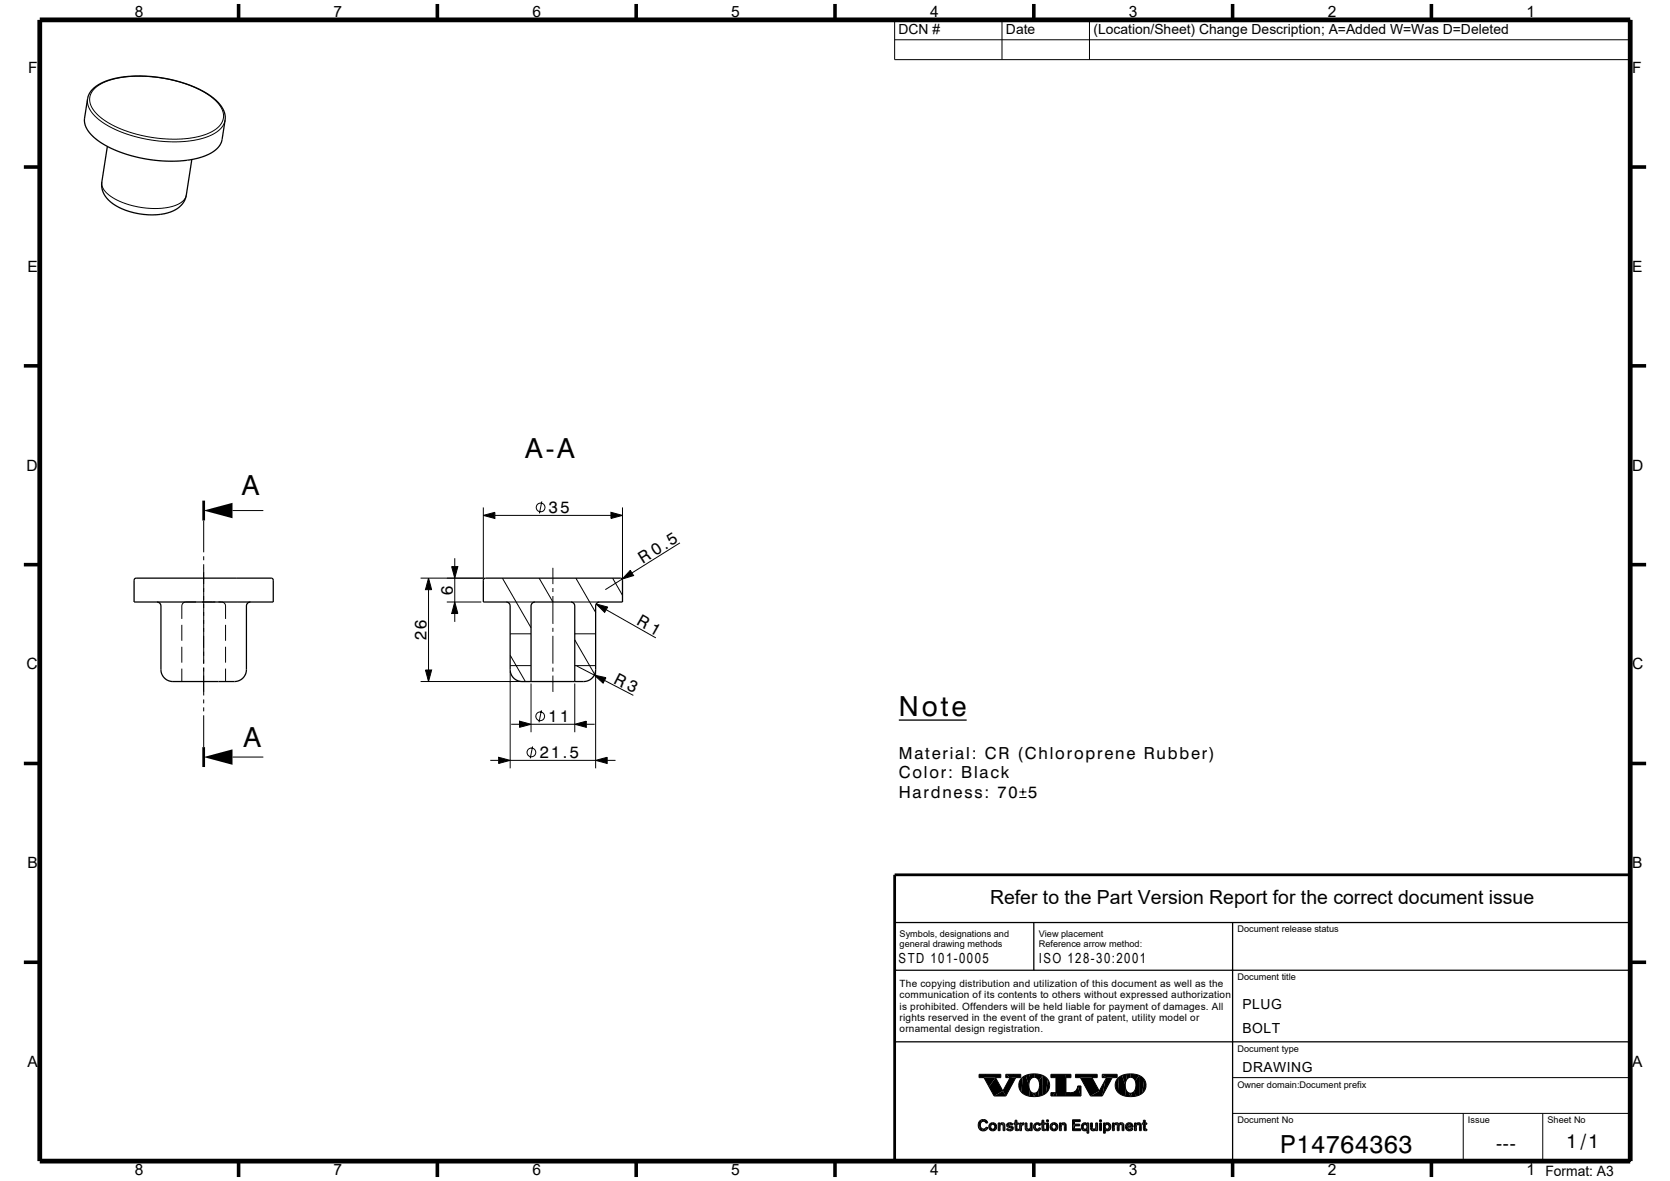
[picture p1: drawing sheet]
<svg xmlns="http://www.w3.org/2000/svg" width="420mm" height="297mm" viewBox="0 0 420 297" stroke-linecap="round" stroke-linejoin="round" font-family="sans-serif">
<g fill="#000">
<path d="M51.2 128.4l7.3-1.9v3.8z" fill-rule="evenodd"/>
<path d="M121.6 129.6l2.9-.8v1.6z" fill-rule="evenodd"/>
<path d="M153.7 128.8l2.9 .8-2.9 .8z" fill-rule="evenodd"/>
<path d="M107.8 145.4l.8 2.9h-1.6z" fill-rule="evenodd"/>
<path d="M113.6 142.5h1.5l-.7 2.9z" fill-rule="evenodd"/>
<path d="M114.4 151.4l.7 2.9h-1.5z" fill-rule="evenodd"/>
<path d="M149.9 151.9l2.9 .8-.7 1.3z" fill-rule="evenodd"/>
<path d="M158.5 143.4l.8 1.3-2.8 .9z" fill-rule="evenodd"/>
<path d="M107 168.5h1.6l-.8 2.9z" fill-rule="evenodd"/>
<path d="M149.5 169.8l2.9 .6-.7 1.4z" fill-rule="evenodd"/>
<path d="M51.2 190.4l7.3-1.9v3.8z" fill-rule="evenodd"/>
<path d="M125.4 190.4l2.9 .8-2.9 .8z" fill-rule="evenodd"/>
<path d="M130.7 181.4l2.9 .7-2.9 .8z" fill-rule="evenodd"/>
<path d="M144.6 182.1l2.9-.7v1.5z" fill-rule="evenodd"/>
<path d="M149.8 191.2l2.9-.8v1.6z" fill-rule="evenodd"/>
<path d="M246.2 270.2v.8z" fill-rule="evenodd"/>
<path d="M250.4 271l1.8 3.4-2.2 1.2-1.3-2.3z" fill-rule="evenodd"/>
<path d="M247.5 271h2.9l-1.7 2.3z" fill-rule="evenodd"/>
<path d="M246.2 270.2h5.5v.8h-5.5z" fill-rule="evenodd"/>
<path d="M251.9 273.7l.3 .7z" fill-rule="evenodd"/>
<path d="M250 275.6l2.2-1.3 .8 1.3z" fill-rule="evenodd"/>
<path d="M254 271h1.5l-2.5 4.6-.8-1.3z" fill-rule="evenodd"/>
<path d="M253 270.2l1 .8h-1z" fill-rule="evenodd"/>
<path d="M257.2 270.9l-.3 3.8a2.6 2.6 0 0 1 .3-3.8z" fill-rule="evenodd"/>
<path d="M253 270.2h3.7v.8h-2.7z" fill-rule="evenodd"/>
<path d="M257.2 270.9l.8-.5 .8 2.5 .1 2.8-1-.3-1-.7z" fill-rule="evenodd"/>
<path d="M258 270.4l.9-.2 .2 1.3-.3 1.4z" fill-rule="evenodd"/>
<path d="M258.8 273.6l.3 .7 .5 .5 .5 1-1.2-.1z" fill-rule="evenodd"/>
<path d="M259.6 274.8h.9l-.4 1z" fill-rule="evenodd"/>
<path d="M258.9 270.2l1.2-.1v.8l-.4 .1-.6 .5z" fill-rule="evenodd"/>
<path d="M260.1 270.1l2.1 .3-.9 1.4a1.26 1.26 0 0 0-1.2-.9z" fill-rule="evenodd"/>
<path d="M262.2 270.4l.1 5-1 .3-.2-1.4a3.1 3.1 0 0 0 .2-2.5z" fill-rule="evenodd"/>
<path d="M260.5 274.8l.6-.5 .2 1.4-1.2 .1z" fill-rule="evenodd"/>
<path d="M262.2 270.4l1.3 1.1-.5 3.4-.7 .5z" fill-rule="evenodd"/>
<path d="M263.5 271.5a2.6 2.6 0 0 1-.5 3.4z" fill-rule="evenodd"/>
<path d="M264.3 274.8h.9l-.3 .8h-.6z" fill-rule="evenodd"/>
<path d="M264.3 274.8v.8z" fill-rule="evenodd"/>
<path d="M265.2 274.8h.4l.1 .8h-.8z" fill-rule="evenodd"/>
<path d="M264.3 270.2h3.7l.1 5.4h-2.4l-.1-.8v-3.8h-1.3z" fill-rule="evenodd"/>
<path d="M268.1 272v3.6z" fill-rule="evenodd"/>
<path d="M268 270.2h1.3v.8h-1.2z" fill-rule="evenodd"/>
<path d="M270.5 270.2v.8z" fill-rule="evenodd"/>
<path d="M268.1 274.8a2.43 2.43 0 0 0 2.7-.9l.2-.8 .8 2.5h-3.7z" fill-rule="evenodd"/>
<path d="M271 273.1h.9v2.5z" fill-rule="evenodd"/>
<path d="M271.7 271h2.9l1.9 3.4-2.2 1.2z" fill-rule="evenodd"/>
<path d="M275.5 272.7l1 1.7z" fill-rule="evenodd"/>
<path d="M270.5 270.2h5.4v.8h-5.4z" fill-rule="evenodd"/>
<path d="M276.1 273.7l.4 .7z" fill-rule="evenodd"/>
<path d="M278 271.5l-.8 4.1h-2.9l2.2-1.2z" fill-rule="evenodd"/>
<path d="M278.3 271h1.4l-2.5 4.6 .8-4.1z" fill-rule="evenodd"/>
<path d="M277.2 270.2l1.1 .8h-1.1z" fill-rule="evenodd"/>
<path d="M281.4 270.9l-.3 3.8a2.6 2.6 0 0 1 .3-3.8z" fill-rule="evenodd"/>
<path d="M277.2 270.2h3.8v.8h-2.7z" fill-rule="evenodd"/>
<path d="M281.4 270.9l.8-.5 .8 2.5 .2 2.8-1-.3-1.1-.7z" fill-rule="evenodd"/>
<path d="M282.2 270.4l1-.2 .2 1.3-.4 1.4z" fill-rule="evenodd"/>
<path d="M283.1 273.6l.2 .7 .6 .5 .4 1-1.1-.1z" fill-rule="evenodd"/>
<path d="M283.9 274.8h.8l-.4 1z" fill-rule="evenodd"/>
<path d="M283.2 270.2l1.1-.1 .1 .8-.4 .1-.6 .5z" fill-rule="evenodd"/>
<path d="M284.3 270.1l2.2 .3-1 1.4a1.26 1.26 0 0 0-1.1-.9z" fill-rule="evenodd"/>
<path d="M286.5 270.4v5l-1 .3-.2-1.4a3.1 3.1 0 0 0 .2-2.5z" fill-rule="evenodd"/>
<path d="M284.7 274.8l.6-.5 .2 1.4-1.2 .1z" fill-rule="evenodd"/>
<path d="M286.5 270.4l1.3 1.1-.5 3.4-.8 .5z" fill-rule="evenodd"/>
<path d="M287.8 271.5a2.6 2.6 0 0 1-.5 3.4z" fill-rule="evenodd"/>
<path d="M246.1 282.3l.3 1.7-.4-1z" fill-rule="evenodd"/>
<path d="M246.4 281.9l.4-.3-.4 2.4-.3-1.7z" fill-rule="evenodd"/>
<path d="M246.8 281.6l.1 .5-.2 .3z" fill-rule="evenodd"/>
<path d="M246.6 283.2l.7 1.2-.9-.4z" fill-rule="evenodd"/>
<path d="M246.9 283.8l.4 .1 .6-.2v.6l-.6 .1z" fill-rule="evenodd"/>
<path d="M246.8 281.6h.9l-.4 .4-.4 .1z" fill-rule="evenodd"/>
<path d="M247.7 281.6l.3 .1v.7l-.7-.4z" fill-rule="evenodd"/>
<path d="M248.1 283.4l.4 .2-.3 .4z" fill-rule="evenodd"/>
<path d="M248 281.7l.3 .7h-.3z" fill-rule="evenodd"/>
<path d="M248 283.4l.2 .6-.3 .3z" fill-rule="evenodd"/>
<path d="M248.3 282.1l.1 .3z" fill-rule="evenodd"/>
<path d="M248.3 282.1l.1 .3z" fill-rule="evenodd"/>
<path d="M249 282.6v1.5a1.11 1.11 0 0 1 0-1.5z" fill-rule="evenodd"/>
<path d="M249 282.6l.7-.3-.5 1.1z" fill-rule="evenodd"/>
<path d="M249 282.6l.2 1.1 .5 .7-.7-.3z" fill-rule="evenodd"/>
<path d="M249.4 283.9h.6l.2-.5 .2 .7-.7 .3z" fill-rule="evenodd"/>
<path d="M249.7 282.3l.7 .3-.3 .5-.2-.3h-.5z" fill-rule="evenodd"/>
<path d="M250.4 282.6a1.12 1.12 0 0 1 0 1.5l-.3-1z" fill-rule="evenodd"/>
<path d="M251 282.4v1.9z" fill-rule="evenodd"/>
<path d="M251 282.4l.3 1.9h-.3z" fill-rule="evenodd"/>
<path d="M251.1 282.4h.4v1.9h-.2z" fill-rule="evenodd"/>
<path d="M251.5 282.4v1.9z" fill-rule="evenodd"/>
<path d="M251.5 282.4v1.9z" fill-rule="evenodd"/>
<path d="M251.7 282.5l-.2 1v-.9z" fill-rule="evenodd"/>
<path d="M251.7 282.5l.4-.2v.6l-.5 .1z" fill-rule="evenodd"/>
<path d="M252.4 282.4l.3 .4v1.5h-.4z" fill-rule="evenodd"/>
<path d="M252.1 282.3l.3 .1-.1 1.9z" fill-rule="evenodd"/>
<path d="M252.7 283.2v1.1z" fill-rule="evenodd"/>
<path d="M252.7 282.8v1.5z" fill-rule="evenodd"/>
<path d="M253.2 282.7l.1 .7-.2-.4z" fill-rule="evenodd"/>
<path d="M253.1 284l.3-.2-.1 .4z" fill-rule="evenodd"/>
<path d="M253.4 283.8l.6 .6-.7-.2z" fill-rule="evenodd"/>
<path d="M253.2 282.7l.8-.4-.4 .6 .1 .6-.4-.1z" fill-rule="evenodd"/>
<path d="M253.6 283.9l.6 .1 .2-.2 .1 .5-.5 .1z" fill-rule="evenodd"/>
<path d="M253.6 282.9l.4 .2 .2 .5-.5-.1z" fill-rule="evenodd"/>
<path d="M254 282.3v.4l-.3 .1z" fill-rule="evenodd"/>
<path d="M254 282.3l.5 .2v.5l-.5-.3z" fill-rule="evenodd"/>
<path d="M254 283.1l.5 .1v1.1z" fill-rule="evenodd"/>
<path d="M254.5 282.5l.2 .3-.2 .2z" fill-rule="evenodd"/>
<path d="M254.5 283.2l.4 .5-.4 .6z" fill-rule="evenodd"/>
<path d="M254.6 282.6l.2 .2z" fill-rule="evenodd"/>
<path d="M255 282.4v.3z" fill-rule="evenodd"/>
<path d="M255 282.4h.3v.3h-.2z" fill-rule="evenodd"/>
<path d="M255 282.4l.1 .3z" fill-rule="evenodd"/>
<path d="M255.3 281.7v1z" fill-rule="evenodd"/>
<path d="M255.3 281.7v2.3z" fill-rule="evenodd"/>
<path d="M255.3 281.7v.7z" fill-rule="evenodd"/>
<path d="M255.3 281.7l.1 2.5z" fill-rule="evenodd"/>
<path d="M255.3 281.7h.4l.1 2.7-.4-.2z" fill-rule="evenodd"/>
<path d="M255.8 283.6v.8z" fill-rule="evenodd"/>
<path d="M255.7 281.7l.1 2.7z" fill-rule="evenodd"/>
<path d="M255.8 282.4v.3z" fill-rule="evenodd"/>
<path d="M255.8 282.4l.2 .3h-.2z" fill-rule="evenodd"/>
<path d="M255.8 282.4h.3v.3h-.1z" fill-rule="evenodd"/>
<path d="M255.9 283.9h.3v.4l-.4 .1z" fill-rule="evenodd"/>
<path d="M256.2 282.4v.3z" fill-rule="evenodd"/>
<path d="M256.1 282.4l.1 .3z" fill-rule="evenodd"/>
<path d="M256.5 282.4v1.9z" fill-rule="evenodd"/>
<path d="M256.5 282.4l.2 1.9h-.2z" fill-rule="evenodd"/>
<path d="M256.5 282.4h.4v1.9h-.2z" fill-rule="evenodd"/>
<path d="M256.9 282.4v1.9z" fill-rule="evenodd"/>
<path d="M256.9 282.4v1.9z" fill-rule="evenodd"/>
<path d="M257 282.5l-.1 1.1z" fill-rule="evenodd"/>
<path d="M257.5 282.4v.4l-.2 .1z" fill-rule="evenodd"/>
<path d="M257 282.5l.5-.1-.6 .9z" fill-rule="evenodd"/>
<path d="M257.8 282.4v1.1z" fill-rule="evenodd"/>
<path d="M257.8 282.4l.2 1.8z" fill-rule="evenodd"/>
<path d="M257.9 282.4h.4l-.1 1.9-.2-.1z" fill-rule="evenodd"/>
<path d="M258.3 283.7l.2 .7-.3-.1z" fill-rule="evenodd"/>
<path d="M258.3 282.4l-.1 1.9z" fill-rule="evenodd"/>
<path d="M258.3 283.7l.1 .2h.5l.2-.7v.9l-.2 .2-.4 .1z" fill-rule="evenodd"/>
<path d="M259.1 282.4v1.9z" fill-rule="evenodd"/>
<path d="M259.1 282.4l.3 1.9h-.3z" fill-rule="evenodd"/>
<path d="M259.2 282.4h.4v1.9h-.2z" fill-rule="evenodd"/>
<path d="M259.6 282.4v1.9z" fill-rule="evenodd"/>
<path d="M259.6 282.4v1.9z" fill-rule="evenodd"/>
<path d="M260.2 282.6v1.5a1.12 1.12 0 0 1 0-1.5z" fill-rule="evenodd"/>
<path d="M260.4 283.4l.2 .5 .6-.1v.6l-.7-.1z" fill-rule="evenodd"/>
<path d="M260.2 282.6l.3-.2 .1 .4-.2 .6 .1 .9-.3-.2z" fill-rule="evenodd"/>
<path d="M260.5 282.4l.4-.1-.3 .5z" fill-rule="evenodd"/>
<path d="M260.9 282.3l.4 .1v.7l-.2-.3h-.5z" fill-rule="evenodd"/>
<path d="M261.4 283.6l.3 .2-.2 .4z" fill-rule="evenodd"/>
<path d="M261.4 283.6l.1 .6-.3 .2z" fill-rule="evenodd"/>
<path d="M261.3 282.4l.4 .5-.4 .2z" fill-rule="evenodd"/>
<path d="M261.6 282.6l.1 .3z" fill-rule="evenodd"/>
<path d="M261.8 282.4v.3z" fill-rule="evenodd"/>
<path d="M261.8 282.4h.2v.3h-.2z" fill-rule="evenodd"/>
<path d="M261.8 282.4v.3z" fill-rule="evenodd"/>
<path d="M262.1 281.7l-.1 1z" fill-rule="evenodd"/>
<path d="M262.1 281.7v2.3z" fill-rule="evenodd"/>
<path d="M262.1 281.7v.7z" fill-rule="evenodd"/>
<path d="M262.1 281.7v2.5z" fill-rule="evenodd"/>
<path d="M262.1 281.7h.4v2.7l-.4-.2z" fill-rule="evenodd"/>
<path d="M262.5 283.6l.1 .8z" fill-rule="evenodd"/>
<path d="M262.5 281.7v2.7z" fill-rule="evenodd"/>
<path d="M262.5 282.4v.3z" fill-rule="evenodd"/>
<path d="M262.5 282.4l.2 .3h-.2z" fill-rule="evenodd"/>
<path d="M262.6 282.4h.3v.3h-.2z" fill-rule="evenodd"/>
<path d="M262.6 283.9h.3v.4l-.3 .1z" fill-rule="evenodd"/>
<path d="M262.9 282.4v.3z" fill-rule="evenodd"/>
<path d="M262.9 282.4v.3z" fill-rule="evenodd"/>
<path d="M263.2 282.4h.5v1.9h-.5z" fill-rule="evenodd"/>
<path d="M264.4 282.6v1.5a1.11 1.11 0 0 1 0-1.5z" fill-rule="evenodd"/>
<path d="M264.4 282.6l.7-.3-.5 1.1z" fill-rule="evenodd"/>
<path d="M264.4 282.6l.2 1.1 .5 .7-.7-.3z" fill-rule="evenodd"/>
<path d="M264.8 283.9h.6l.2-.5 .2 .7-.7 .3z" fill-rule="evenodd"/>
<path d="M265.1 282.3l.7 .3-.3 .5-.2-.3h-.5z" fill-rule="evenodd"/>
<path d="M265.8 282.6a1.12 1.12 0 0 1 0 1.5l-.3-1z" fill-rule="evenodd"/>
<path d="M266.4 282.4v1.9z" fill-rule="evenodd"/>
<path d="M266.4 282.4l.3 1.9h-.3z" fill-rule="evenodd"/>
<path d="M266.5 282.4h.4v1.9h-.2z" fill-rule="evenodd"/>
<path d="M266.9 282.4v1.9z" fill-rule="evenodd"/>
<path d="M266.9 282.4v1.9z" fill-rule="evenodd"/>
<path d="M267.1 282.5l-.2 1v-.9z" fill-rule="evenodd"/>
<path d="M267.1 282.5l.4-.2v.6l-.5 .1z" fill-rule="evenodd"/>
<path d="M267.8 282.4l.3 .4v1.5h-.4z" fill-rule="evenodd"/>
<path d="M267.5 282.3l.3 .1-.1 1.9z" fill-rule="evenodd"/>
<path d="M268.1 283.2v1.1z" fill-rule="evenodd"/>
<path d="M268.1 282.8v1.5z" fill-rule="evenodd"/>
<path d="M270.2 282.1v1.8h1.6v.4h-2.1z" fill-rule="evenodd"/>
<path d="M270.2 282.7h1.4v.4h-1.4z" fill-rule="evenodd"/>
<path d="M269.7 281.6h2v.5h-1.5l-.5 2.2z" fill-rule="evenodd"/>
<path d="M272.2 282.6l.2-.1-.1 1.8a1.2 1.2 0 0 1-.1-1.7z" fill-rule="evenodd"/>
<path d="M272.5 283.6a.45 .45 0 0 0 .4 .4 .45 .45 0 0 0 .4-.3l.1 .5-.6 .2h-.2z" fill-rule="evenodd"/>
<path d="M272.4 282.5l.4-.2 .1 .5-.2 .1a1.41 1.41 0 0 0-.1 1.5l-.3-.1z" fill-rule="evenodd"/>
<path d="M272.8 282.3l.3 .1v.4h-.2z" fill-rule="evenodd"/>
<path d="M273.1 282.4l.3 .2-.1 .5-.2-.3z" fill-rule="evenodd"/>
<path d="M273.4 282.4v.2z" fill-rule="evenodd"/>
<path d="M273.4 283.4v1.6z" fill-rule="evenodd"/>
<path d="M273.4 282.4v1z" fill-rule="evenodd"/>
<path d="M273.4 282.4l.2 2.6h-.2z" fill-rule="evenodd"/>
<path d="M273.5 282.4h.3v2.6h-.2z" fill-rule="evenodd"/>
<path d="M273.8 282.4v2.6z" fill-rule="evenodd"/>
<path d="M273.8 282.4v2.6z" fill-rule="evenodd"/>
<path d="M274.3 282.4v1.1z" fill-rule="evenodd"/>
<path d="M274.3 282.4l.1 1.8z" fill-rule="evenodd"/>
<path d="M274.3 282.4h.4v1.9l-.3-.1z" fill-rule="evenodd"/>
<path d="M274.8 283.7l.1 .7-.2-.1z" fill-rule="evenodd"/>
<path d="M274.7 282.4v1.9z" fill-rule="evenodd"/>
<path d="M274.8 283.7l.1 .2h.5l.2-.7v.9l-.2 .2-.5 .1z" fill-rule="evenodd"/>
<path d="M275.6 282.4v1.9z" fill-rule="evenodd"/>
<path d="M275.6 282.4l.2 1.9h-.2z" fill-rule="evenodd"/>
<path d="M275.7 282.4h.3v1.9h-.2z" fill-rule="evenodd"/>
<path d="M276 282.4v1.9z" fill-rule="evenodd"/>
<path d="M276 282.4v1.9z" fill-rule="evenodd"/>
<path d="M276.5 282.4h.5v1.9h-.5z" fill-rule="evenodd"/>
<path d="M277.5 282.4v2.6z" fill-rule="evenodd"/>
<path d="M277.5 282.4l.1 2.6z" fill-rule="evenodd"/>
<path d="M277.6 282.4h.3v2.6h-.3z" fill-rule="evenodd"/>
<path d="M277.9 282.4l.1 .2 .1-.2v.5l-.2 2.1z" fill-rule="evenodd"/>
<path d="M278 283.4l-.1 1.6z" fill-rule="evenodd"/>
<path d="M278 284.2v.8z" fill-rule="evenodd"/>
<path d="M278 284.2v.8z" fill-rule="evenodd"/>
<path d="M278 282.4v.2z" fill-rule="evenodd"/>
<path d="M278 283.4l.2 .5v.4l-.2-.1v.8z" fill-rule="evenodd"/>
<path d="M278.1 282.4l.4-.1-.4 .6z" fill-rule="evenodd"/>
<path d="M278.2 283.9h.4l.3 .4h-.7z" fill-rule="evenodd"/>
<path d="M278.9 283.4l.2 .7-.2 .2-.3-.4z" fill-rule="evenodd"/>
<path d="M279 282.5a1.16 1.16 0 0 1 .1 1.6l-.2-.7z" fill-rule="evenodd"/>
<path d="M278.5 282.3l.5 .2-.1 .9-.1-.5-.5-.1z" fill-rule="evenodd"/>
<path d="M279.8 282.4v1.9z" fill-rule="evenodd"/>
<path d="M279.8 282.4l.2 1.9h-.2z" fill-rule="evenodd"/>
<path d="M279.9 282.4h.3v1.9h-.2z" fill-rule="evenodd"/>
<path d="M280.2 282.6l.2-.1-.2 1.8z" fill-rule="evenodd"/>
<path d="M280.2 283.5v.8z" fill-rule="evenodd"/>
<path d="M280.2 282.4v1.9z" fill-rule="evenodd"/>
<path d="M280.2 282.4v1.9z" fill-rule="evenodd"/>
<path d="M280.4 282.5l.4-.2 .1 .5-.6 .2z" fill-rule="evenodd"/>
<path d="M281 282.4l.4 .2v1.7h-.4z" fill-rule="evenodd"/>
<path d="M280.8 282.3l.2 .1v1.9z" fill-rule="evenodd"/>
<path d="M281.4 282.6l.2-.1-.2 1.8z" fill-rule="evenodd"/>
<path d="M281.5 283.4l-.1 .9z" fill-rule="evenodd"/>
<path d="M281.5 283.4v.9z" fill-rule="evenodd"/>
<path d="M281.6 282.5l.4-.2v.5l-.4 .2z" fill-rule="evenodd"/>
<path d="M282 282.3l.3 .1-.1 1.9z" fill-rule="evenodd"/>
<path d="M282.7 283.1v1.2z" fill-rule="evenodd"/>
<path d="M282.3 282.4l.4 .5v1.4h-.5z" fill-rule="evenodd"/>
<path d="M283.1 282.9v.9z" fill-rule="evenodd"/>
<path d="M283.3 282.6l.3 1.7-.5-.5v-.9z" fill-rule="evenodd"/>
<path d="M283.6 283.1l.7 .4h-.8z" fill-rule="evenodd"/>
<path d="M283.7 283.1h.8l.2 .4h-.4z" fill-rule="evenodd"/>
<path d="M283.3 282.6l.3-.2-.1 1.1a.55 .55 0 0 0 1 .3l-.1 .6-.8-.1z" fill-rule="evenodd"/>
<path d="M283.6 282.4l.4-.1-.3 .5z" fill-rule="evenodd"/>
<path d="M284 282.3l.4 .1-.1 .4h-.6z" fill-rule="evenodd"/>
<path d="M284.6 283.7v.6l-.2 .1z" fill-rule="evenodd"/>
<path d="M284.6 283.7l.4 .2-.4 .4z" fill-rule="evenodd"/>
<path d="M284.4 282.4l.4 .3 .2 .8h-.3l-.2-.4-.2-.3z" fill-rule="evenodd"/>
<path d="M285 283.1v.4z" fill-rule="evenodd"/>
<path d="M285.3 282.4v1.9z" fill-rule="evenodd"/>
<path d="M285.3 282.4l.3 1.9h-.3z" fill-rule="evenodd"/>
<path d="M285.4 282.4h.4v1.9h-.2z" fill-rule="evenodd"/>
<path d="M285.8 282.4v1.9z" fill-rule="evenodd"/>
<path d="M285.8 282.4v1.9z" fill-rule="evenodd"/>
<path d="M286 282.5l-.2 1v-.9z" fill-rule="evenodd"/>
<path d="M286 282.5l.4-.2v.6l-.5 .1z" fill-rule="evenodd"/>
<path d="M286.7 282.4l.3 .4v1.5h-.4z" fill-rule="evenodd"/>
<path d="M286.4 282.3l.3 .1-.1 1.9z" fill-rule="evenodd"/>
<path d="M287 283.2v1.1z" fill-rule="evenodd"/>
<path d="M287 282.8v1.5z" fill-rule="evenodd"/>
<path d="M287.3 282.4v.3z" fill-rule="evenodd"/>
<path d="M287.3 282.4h.2v.3h-.1z" fill-rule="evenodd"/>
<path d="M287.3 282.4l.1 .3z" fill-rule="evenodd"/>
<path d="M287.6 281.7l-.1 1z" fill-rule="evenodd"/>
<path d="M287.6 281.7l.1 2.5z" fill-rule="evenodd"/>
<path d="M287.6 281.7v2.3z" fill-rule="evenodd"/>
<path d="M287.6 281.7v.7z" fill-rule="evenodd"/>
<path d="M287.6 281.7h.4v2.7l-.3-.2z" fill-rule="evenodd"/>
<path d="M288 283.6l.1 .8z" fill-rule="evenodd"/>
<path d="M288 281.7v2.7z" fill-rule="evenodd"/>
<path d="M288 282.4v.3z" fill-rule="evenodd"/>
<path d="M288 282.4l.2 .3h-.2z" fill-rule="evenodd"/>
<path d="M288.1 282.4h.3v.3h-.2z" fill-rule="evenodd"/>
<path d="M288.1 283.9h.3v.4l-.3 .1z" fill-rule="evenodd"/>
<path d="M288.4 282.4v.3z" fill-rule="evenodd"/>
<path d="M288.4 282.4v.3z" fill-rule="evenodd"/>
<path d="M409.8 291.8h.4v.4h-.4z" fill-rule="evenodd"/>
<circle cx="263.5" cy="281.9" r=".3"/>
<circle cx="276.8" cy="281.9" r=".3"/>
</g>
<g fill="none" stroke="#000" stroke-width=".25">
<path d="M225 5h185v10h-185zM225 10h185M252 5v10M274 5v10M22 24.8l.1 1.5 .8 1.8 1.5 1.6 2 1.5 2.4 1.3 2.9 1.2 3.3 .9 3.4 .7 3.4 .3 3.4 .1 2.7-.3 2.8-.5 2.1-.8 2-1.1 1.2-1.3 .6-1.5M23.7 22.3l1.4-1 1.7-.9 2.4-.7 2.6-.4 3-.1 2.9 .1 5.9 .9 5.4 1.8 2.4 1.2 1.9 1.3 1.3 1.2 1.1 1.5 .5 1.4-.1 1.4-.8 1.5-1.5 1.3-2.3 1.1-2.7 .7-3.2 .4h-3.4l-3.9-.4-3.2-.7-3.2-.9-3.1-1.3-2.5-1.4-2-1.7-1.2-1.6-.5-1.7 .2-1.5zM25.6 45.8l.1 1 .4 .9 .8 1 1.3 .9 3.1 1.5 4.1 1 4.1 .3 3.7-.4 2.4-1.1 .9-.9 .4-.9M51.2 130.9v8M51.2 139.9v1M58.5 128.4h7.7M121.6 129.6l2.9-.8v1.6zM121.6 127.6v17.8h-15.8"/>
<path d="M124.5 129.6h29.2M136.3 126.1l-.6 3M153.7 128.8l2.9 .8-2.9 .8zM156.6 127.6v17.8M171 136.5l-12.1 7.6M45.7 157.1v4M49.3 151.4h-2.8l-.6 .4-.2 .6v3.2M50.8 151.4h3.4M51.2 141.9v25M54.9 151.4h1.1l.6 .5 .1 3.7M56.7 157.1v4M107.8 145.4l.8 2.9h-1.6z"/>
<path d="M107.8 148.3v20.2M112.4 151.4h8.7M113.6 142.5h1.5l-.7 2.9zM114.4 151.4l.7 2.9h-1.5zM114.4 140.4v2.1M114.4 145.4v6M114.4 154.3v2.1M126.4 145.4l7.2 12.5M127.3 151.4h7.3M128.3 159.4h5.3M135.6 145.4l3.5 6M139.1 142.8v4.1"/>
<path d="M139.1 147.9v1M139.1 149.9v7M139.1 157.9v1M139.1 159.9v7M143.6 151.4h7.2M144.6 159.4h5.2M144.8 145.4l5 8.6M149.9 151.9l2.9 .8-.7 1.3zM152.5 153.3l12.4 7.1M154.1 145.4l2.5 4.3M156.5 145.6l-4.3 2.7M158.5 143.4l.8 1.3-2.8 .9z"/>
<path d="M45.7 162.6v4M45.7 168.1v3.3M51.2 167.9v7M51.2 175.9v1M51.2 177.9v1M51.2 179.9v8M56.7 162.6v4M56.7 168.1v3.3M105.8 171.4h27.3M107 168.5h1.6l-.8 2.9zM128.3 167.4h5.3M128.3 164.8l3.8 6.6"/>
<path d="M128.3 168.9v24.3M133.6 171.9v12.2M136.2 178.6l-.6 3M139.1 167.9v1M139.1 169.9v4.1M144.6 167.4h5.2M144.6 160.9l5 8.7M144.6 171.9v12.2M145 167.5l4.5 2.3M149.5 169.8l2.9 .6-.7 1.4zM149.8 168.9v24.3M152 171.1l7.3 3.8"/>
<path d="M58.5 190.4h7.7M123.3 191.2h2.1M125.4 190.4l2.9 .8-2.9 .8zM128.3 191.2h21.5M128.6 182.1h2.1M130.7 181.4l2.9 .7-2.9 .8zM133.6 182.1h11M133.9 187.7l-.6 3M144.6 182.1l2.9-.7v1.5zM147.5 182.1h2.1M149.8 191.2l2.9-.8v1.6zM152.7 191.2h2.1"/>
<path d="M256.4 199.2h1.8M257.3 198.3v1.8M256.4 200.6h1.8M246.2 270.2h5.5v.8h-1.3l1.8 3.4 1.8-3.4h-1v-.8h3.7v.8h-1.2l-2.5 4.6h-3l-2.5-4.6h-1.3zM248 270.2l-.9 .8M251.7 273.5l-1.8 1.9M255.1 270.2l-1.3 1.2M256.9 271.2a5 5 0 0 1 6.6 .3 2.82 2.82 0 0 1 0 2.9 2.82 2.82 0 0 1-2.7 1.4 3.8 3.8 0 0 1-4.5-2.2 2.59 2.59 0 0 1 .6-2.4zM259.4 271.2a1.27 1.27 0 0 1 1.4-.1 1.27 1.27 0 0 1 .6 1.3 1.81 1.81 0 0 1-1.6 2.5 2.46 2.46 0 0 1-.4-3.7zM260.1 274.9h.1M264.3 270.2h5v.8h-1.2v3.8h1.2a1.67 1.67 0 0 0 1.7-1.7h.9v2.5h-7.6v-.8h1.3v-3.8h-1.3zM270.5 270.2h5.4v.8h-1.3l1.9 3.4 1.8-3.4h-1.1v-.8h3.8v.8h-1.3l-2.5 4.6h-2.9l-2.6-4.6h-1.2z"/>
<path d="M281.1 271.2a5 5 0 0 1 6.7 .3 2.82 2.82 0 0 1 0 2.9 2.82 2.82 0 0 1-2.7 1.4 3.8 3.8 0 0 1-4.6-2.2 2.59 2.59 0 0 1 .6-2.4zM283.6 271.2a1.27 1.27 0 0 1 1.4-.1 1.27 1.27 0 0 1 .7 1.3 1.81 1.81 0 0 1-1.7 2.5 2.46 2.46 0 0 1-.4-3.7zM284.3 274.9h.1M310 271h100M310 280h100M368 280v12M388 280v12M246.5 281.8a1.18 1.18 0 0 1 1.9 .6 .44 .44 0 0 1-.7-.3 .9 .9 0 0 0-1.2 .9 .9 .9 0 0 0 1.2 .8l.3-.4 .5 .2a1.31 1.31 0 0 1-1.7 .7 1.31 1.31 0 0 1-.8-1.7zM251 282.4h.5v.2a.69 .69 0 0 1 .9-.2 .69 .69 0 0 1 .3 .8v1.1h-.4v-.2a.97 .97 0 0 0-.4-1.3l-.4 .4v1.1h-.5zM253.3 282.6l.4-.2h.5l.6 .4-.3 .1a.49 .49 0 0 0-.8 .1l.1 .1a.85 .85 0 0 1 1 .8 1.04 1.04 0 0 1-1.7 .1l.3-.2a.5 .5 0 0 0 .5 .3 .5 .5 0 0 0 .4-.4l-.6-.2a.56 .56 0 0 1-.5-.3 .56 .56 0 0 1 .1-.6zM255.3 281.7h.5v.7h.4v.3h-.4v1.2h.4v.4h-.6l-.3-.2v-1.4h-.3v-.3h.3zM256.5 282.4h.4v.3l.6-.3a.38 .38 0 0 1 0 .4 .38 .38 0 0 1-.4 .2l-.2 .3v1h-.4z"/>
<path d="M257.8 282.4h.5v1.1a.41 .41 0 0 0 .4 .5 .41 .41 0 0 0 .4-.5v-1.1h.5v1.9h-.5v-.2a.74 .74 0 0 1-.9 .3 .74 .74 0 0 1-.4-.9zM260.2 282.6a.89 .89 0 0 1 1.5 .3l-.3 .2a.49 .49 0 0 0-.9-.1 .55 .55 0 0 0 0 .8 .55 .55 0 0 0 .9-.2l.3 .2a.98 .98 0 0 1-1.5 .4 .98 .98 0 0 1 0-1.6zM262.1 281.7h.4v.7h.4v.3h-.4v1.2h.4v.4h-.5l-.3-.2v-1.4h-.3v-.3h.3zM263.2 282.4h.5v1.9h-.5zM266.4 282.4h.5v.2a.69 .69 0 0 1 .9-.2 .69 .69 0 0 1 .3 .8v1.1h-.4v-.9a.43 .43 0 0 0-.6-.5 .43 .43 0 0 0-.2 .7v.7h-.5zM269.7 281.6h2v.5h-1.5v.6h1.4v.4h-1.4v.8h1.6v.4h-2.1zM272.2 282.6l.6-.3 .6 .3v-.2h.4v2.6h-.4v-.8a.96 .96 0 0 1-1.4-.2 .96 .96 0 0 1 .2-1.4zM272.6 282.9a.52 .52 0 0 1 .7 .1 .52 .52 0 0 1-.1 .8 .52 .52 0 0 1-.7-.2zM274.3 282.4h.4v1.1a.41 .41 0 0 0 .5 .5 .41 .41 0 0 0 .4-.5v-1.1h.4v1.9h-.4v-.2a.74 .74 0 0 1-.9 .3 .74 .74 0 0 1-.4-.9zM276.5 282.4h.5v1.9h-.5zM277.5 282.4h.5v.2a.94 .94 0 0 1 1.4 .8 .94 .94 0 0 1-1.4 .8v.8h-.5zM278.1 282.9a.52 .52 0 0 1 .7 .1 .52 .52 0 0 1 0 .7 .52 .52 0 0 1-.8 0z"/>
<path d="M279.8 282.4h.4v.2a.92 .92 0 0 1 1.3 0 .74 .74 0 0 1 .9-.2 .74 .74 0 0 1 .3 1v.9h-.5v-1a.42 .42 0 0 0-.5-.5 .42 .42 0 0 0-.2 .7v.8h-.5v-1.3a.46 .46 0 0 0-.6 0 .46 .46 0 0 0-.2 .5v.8h-.4zM283.3 282.6a.91 .91 0 0 1 1.2-.2 .91 .91 0 0 1 .4 1.1h-1.4a.67 .67 0 0 0 1.2 .2l.2 .2a1.04 1.04 0 0 1-1.5 .3 1.04 1.04 0 0 1-.1-1.6zM283.7 282.8h.5l.3 .3h-.9zM285.3 282.4h.5v.2a.69 .69 0 0 1 .9-.2 .69 .69 0 0 1 .3 .8v1.1h-.4v-.2a.96 .96 0 0 0-.4-1.3l-.4 .4v1.1h-.5zM287.6 281.7h.4v.7h.4v.3h-.4l.1 1.2h.3v.4h-.5l-.3-.2v-1.4h-.3v-.3h.3zM385 292.6h.1M385 292h.1"/>
<circle cx="136" cy="127.6" r="1.1"/>
<circle cx="133.6" cy="189.2" r="1.1"/>
<circle cx="135.9" cy="180.1" r="1.1"/>
<circle cx="249.6" cy="283.4" r=".56"/>
<circle cx="249.6" cy="283.4" r="1.02"/>
<circle cx="263.4" cy="281.8" r=".29"/>
<circle cx="265" cy="283.4" r=".56"/>
<circle cx="265.1" cy="283.4" r="1.02"/>
<circle cx="276.8" cy="281.8" r=".29"/>
</g>
<path d="M23.2 22.5a14.4 14.4 0 0 1 9.2-3.3 33.9 33.9 0 0 1 20.6 4.9 7.2 7.2 0 0 1 3.7 5.6l-.9 5.5-.3 .9-1.2 1.6-2.1 1.2-3.6 1.1-4.2 .5-4.5-.1-4.7-.7-4-1.1-4-1.6-3.1-2-1.9-2-.8-1.6-.2-1.5 .9-5.6zM27 36.8l-1.4 9a6 6 0 0 0 3.5 5.9 17.6 17.6 0 0 0 14.4 1.3 5.3 5.3 0 0 0 3.4-3.9l1.3-9M33.8 145.6l.4-.2h34.1l.4 .5v5.5h-35zM39.5 151.4l.7 .3 .3 .7v16a2.99 2.99 0 0 0 3 3h15.5a3 3 0 0 0 3-3v-16.1l.3-.6 .7-.3M121.6 145.6l.5-.2 34.2 .1 .3 .4v5.5h-5.8l-.5 .1-.4 .6-.1 16.3a3 3 0 0 1-3 3h-15.5a3 3 0 0 1-3-3v-16.3l-.4-.5-.5-.2h-5.8zM133.6 171.4v-19.1l.3-.6 .7-.3h9l.8 .5 .2 19.5M226.1 181.1h17M225 232h185M260 232v12M310 232v60M225 244h185M225 262h185" fill="none" stroke="#000" stroke-width=".32"/>
<g fill="none" stroke="#000" stroke-width=".9" stroke-linecap="butt">
<path d="M60 1v4M110 1v4M160 1v4M210 1v4M260 1v4M310 1v4M360 1v4M6 42h4M410 42h4M6 92h4M410 92h4M6 142h4"/>
<path d="M410 142h4M6 192h4M410 192h4M6 242h4M410 242h4M60 292v4M110 292v4M160 292v4M210 292v4M260 292v4M310 292v4M360 292v4"/>
</g>
<path d="M10 5h400v287h-400z" fill="none" stroke="#000" stroke-width="1.2" stroke-linecap="butt"/>
<path d="M51.2 125.9v5M51.2 187.9v5M410 220h-185v72" fill="none" stroke="#000" stroke-width=".7" stroke-linecap="butt"/>
<g font-size="7">
<text x="132.1" y="115.1">A-A</text>
<text x="60.8" y="124.4">A</text>
<text x="226.1" y="180.1">Note</text>
<text x="61.2" y="187.8">A</text>
</g>
<text font-size="6.3" x="322" y="290">P14764363</text>
<g font-size="4.9">
<text x="249" y="227.4">Refer to the Part Version Report for the correct document issue</text>
<text x="376.3" y="289.2">---</text>
<text x="394" y="288.7">1/1</text>
</g>
<g font-size="4.2">
<text x="138.1" y="129.1">35</text>
<text x="161.7" y="141.8" transform="rotate(-32 161.7 141.8)">R 0.5</text>
<text x="113.9" y="149.5" transform="rotate(-90 113.9 149.5)">6</text>
<text x="107.3" y="161" transform="rotate(-90 107.3 161)">26</text>
<text x="159.9" y="157" transform="rotate(29 159.9 157)">R 1</text>
<text x="154.1" y="171.6" transform="rotate(27 154.1 171.6)">R 3</text>
<text x="138" y="181.6">11</text>
<text x="135.7" y="190.7">21.5</text>
<text x="226.1" y="190.8">Material: CR (Chloroprene Rubber)</text>
<text x="226.1" y="195.8">Color: Black</text>
<text x="226.1" y="200.8">Hardness: 70</text>
<text x="258.6" y="200.8">5</text>
</g>
<g font-size="3.9">
<text x="33.9" y="4.2">8</text>
<text x="83.9" y="4.2">7</text>
<text x="133.9" y="4.2">6</text>
<text x="183.9" y="4.2">5</text>
<text x="233.9" y="4.2">4</text>
<text x="283.9" y="4.2">3</text>
<text x="333.9" y="4.2">2</text>
<text x="383.9" y="4.2">1</text>
<text x="7.1" y="18.4">F</text>
<text x="410.5" y="18.4">F</text>
<text x="6.9" y="68.4">E</text>
<text x="410.5" y="68.4">E</text>
<text x="6.7" y="118.4">D</text>
<text x="410.5" y="118.4">D</text>
<text x="6.7" y="168.4">C</text>
<text x="410.5" y="168.4">C</text>
<text x="6.9" y="218.4">B</text>
<text x="410.5" y="218.4">B</text>
<text x="6.9" y="268.4">A</text>
<text x="410.5" y="268.4">A</text>
<text x="33.9" y="295.5">8</text>
<text x="83.9" y="295.5">7</text>
<text x="133.9" y="295.5">6</text>
<text x="183.9" y="295.5">5</text>
<text x="233.9" y="295.5">4</text>
<text x="283.9" y="295.5">3</text>
<text x="333.9" y="295.5">2</text>
<text x="383.9" y="295.5">1</text>
</g>
<text font-size="3.6" x="388.7" y="295.7">Format: A3</text>
<g font-size="3.5">
<text x="226" y="8.7">DCN #</text>
<text x="253" y="8.7">Date</text>
<text x="275" y="8.7">(Location/Sheet) Change Description; A=Added W=Was D=Deleted</text>
<text x="226" y="242.2">STD 101-0005</text>
<text x="261.2" y="242.2">ISO 128-30:2001</text>
<text x="312.5" y="253.7">PLUG</text>
<text x="312.5" y="259.7">BOLT</text>
<text x="312.5" y="269.7">DRAWING</text>
</g>
<g font-size="2.5">
<text x="226.3" y="248.3">The copying distribution and utilization of this document as well as the</text>
<text x="226.3" y="251.1">communication of its contents to others without expressed authorization</text>
<text x="226.3" y="253.9">is prohibited. Offenders will be held liable for payment of damages. All</text>
<text x="226.3" y="256.7">rights reserved in the event of the grant of patent, utility model or</text>
<text x="226.3" y="259.5">ornamental design registration.</text>
</g>
<g font-size="2.3">
<text x="226.3" y="235.6">Symbols, designations and</text>
<text x="226.3" y="238.2">general drawing methods</text>
<text x="261.2" y="235.6">View placement</text>
<text x="261.2" y="238.2">Reference arrow method:</text>
<text x="311.2" y="234.5">Document release status</text>
<text x="311.2" y="246.5">Document title</text>
<text x="311.2" y="264.5">Document type</text>
<text x="311.2" y="273.5">Owner domain:Document prefix</text>
<text x="311.2" y="282.5">Document No</text>
<text x="369.2" y="282.5">Issue</text>
<text x="389.2" y="282.5">Sheet No</text>
</g>
</svg>
